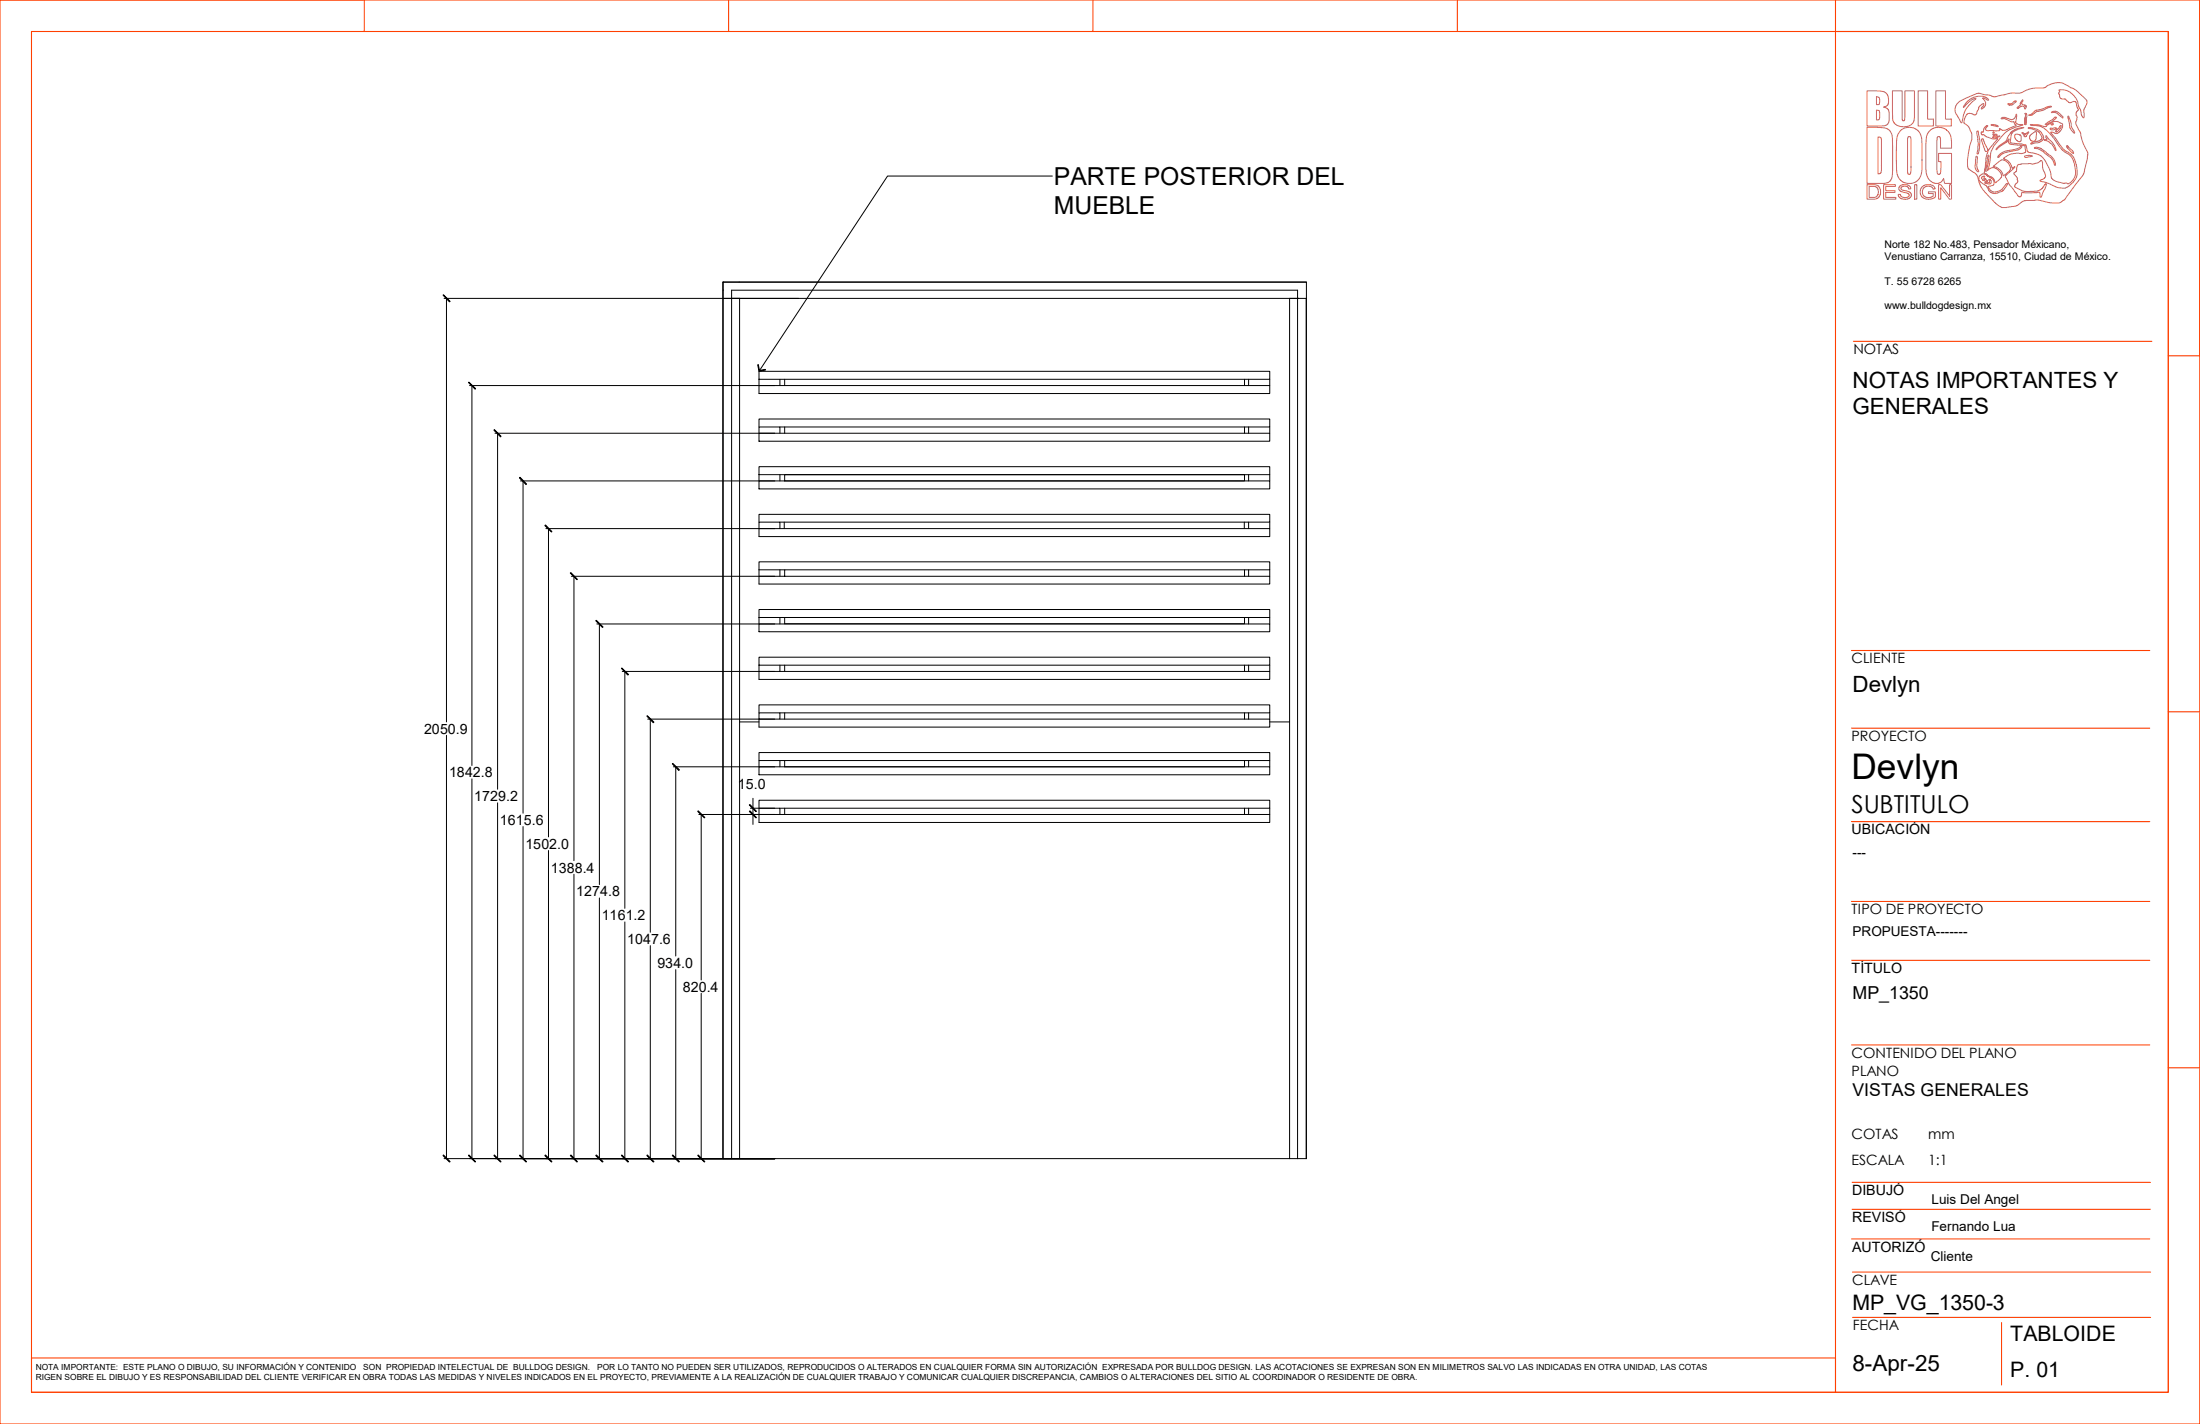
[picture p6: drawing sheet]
<svg xmlns="http://www.w3.org/2000/svg" width="432mm" height="279mm" viewBox="0 0 432 279" stroke-linecap="round" stroke-linejoin="round" font-family="sans-serif">
<g fill="#000" stroke="#000" stroke-width=".2">
<path d="M87 57.8l1.3 1.3-.1 .1-1.2-1.3z" fill-rule="evenodd"/>
<path d="M91.9 75.1l.1-.1 1.3 1.2v.2z" fill-rule="evenodd"/>
<path d="M148.7 71.6l.1-.1 .3 1.2 1.1-.2v.1l-1.2 .3z" fill-rule="evenodd"/>
<path d="M97 84.3l1.3 1.3v.1l-1.4-1.3z" fill-rule="evenodd"/>
<path d="M101.9 93.8l.2-.2 1.2 1.4v.1z" fill-rule="evenodd"/>
<path d="M107.1 103l1.2 1.3-.1 .1-1.3-1.3z" fill-rule="evenodd"/>
<path d="M111.9 112.4h.2l1.2 1.3h-.1z" fill-rule="evenodd"/>
<path d="M116.9 121.8l.2-.1 1.3 1.3-.2 .1z" fill-rule="evenodd"/>
<path d="M122 131.1l1.4 1.2-.2 .2z" fill-rule="evenodd"/>
<path d="M127 140.5v-.1l1.4 1.3-.2 .1z" fill-rule="evenodd"/>
<path d="M132 149.9v-.1l1.3 1.2-.1 .2z" fill-rule="evenodd"/>
<path d="M147.1 157.9h.1l1.3 1.3-.1 .1z" fill-rule="evenodd"/>
<path d="M137 159.1l1.3 1.3v.1l-1.4-1.3z" fill-rule="evenodd"/>
<path d="M147.1 159.2l.1-.1 1.3 1.3-.1 .1z" fill-rule="evenodd"/>
<path d="M87 226.6l1.3 1.3-.1 .1-1.2-1.3z" fill-rule="evenodd"/>
<path d="M92 226.6l1.3 1.3v.1l-1.4-1.3z" fill-rule="evenodd"/>
<path d="M97 226.6l1.3 1.3v.1l-1.4-1.3z" fill-rule="evenodd"/>
<path d="M102.1 226.6l1.2 1.3v.1l-1.4-1.3z" fill-rule="evenodd"/>
<path d="M107.1 226.6l1.2 1.3-.1 .1-1.3-1.3z" fill-rule="evenodd"/>
<path d="M112.1 226.6l1.2 1.3-.1 .1-1.3-1.3z" fill-rule="evenodd"/>
<path d="M117.1 226.6l1.3 1.3-.2 .1-1.3-1.3z" fill-rule="evenodd"/>
<path d="M122 226.6l1.4 1.3-.2 .1-1.2-1.3z" fill-rule="evenodd"/>
<path d="M127 226.6l1.4 1.3-.2 .1-1.2-1.3z" fill-rule="evenodd"/>
<path d="M132 226.6l1.3 1.3-.1 .1-1.2-1.3z" fill-rule="evenodd"/>
<path d="M137 226.6l1.3 1.3v.1l-1.4-1.3z" fill-rule="evenodd"/>
</g>
<g fill="none" stroke="#000" stroke-width=".2">
<path d="M206.5 34.5h-32.3l-25.2 38.4M87.2 58.5h169.2M87.6 58.5v83.1M141.9 55.3v172v-171.9h114.5M141.9 55.3l114.5 .1M141.9 55.3v.1M143.6 58.5v-1.6h111.1v170.4M253.1 58.5v168.8M254.7 58.5h.1M256.4 58.5v168.8M256.4 55.4v171.9M92.2 75.6h59.9"/>
<path d="M92.6 75.6v74.6M149 72.9h100.2v1.5h-100.2zM149 74.4v1.2M153.1 74.4v1.2M154 74.4v1.2M244.3 74.4v1.2M245.1 75.6h-96.1v1.6h100.2v-1.6M245.1 74.4v1.2M249.2 74.4v1.2h-4.1M97.2 85h54.9M97.7 85v69.9M102.2 94.4h49.9"/>
<path d="M102.7 94.4v65.2M149 91.6h100.2v1.5h-100.2zM149 83.8v-1.6h100.2v1.6h-96.1M149 85h100.2v1.6h-100.2zM149 94.4h100.2v1.5h-100.2zM149 85v-1.2h4.1v1.2M149 93.1v1.3M153.1 93.1v1.3M154 93.1h90.3v1.3h-90.3zM154 83.8v1.2M244.3 83.8v1.2M245.1 83.8v1.2"/>
<path d="M245.1 93.1v1.3M249.2 83.8v1.2M249.2 93.1v1.3M107.1 103.7h45M107.7 103.7v60.5M112.1 113.1h40M112.6 113.1v55.8M149 103.7v1.6h100.2v-1.6h-96.1M149 119.6h100.2v1.6h-100.2zM149 111.8v-1.6h100.2v1.6h-4.9M149 102.4h4.1v1.3h-4.1zM149 102.4v-1.5h100.2v1.5h-96.1"/>
<path d="M149 111.8v1.3M149 111.8h5M153.1 111.8v1.3M153.9 102.4v1.3M154 113.1h-5v1.5h100.2v-1.5h-4.9M154 111.8h90.3v1.3h-90.3zM244.2 102.4v1.3M245.1 102.4v1.3M245.1 111.8v1.3M249.2 102.4v1.3M249.2 111.8v1.3M117.1 122.4h35"/>
<path d="M117.6 122.4v51.2M122.1 131.7h30M122.6 131.7v46.5M149 139.9h4.1v1.2h-4.1zM149 139.9v-1.6h100.2v1.6h-96.1M149 122.4h100.2v1.6h-100.2zM149 128.9h100.2v1.6h-100.2zM149 130.5v2.8h100.2v-1.6h-96.1M149 121.2v1.2M153.1 130.5v1.2h-4.1M153.1 121.2v1.2M154 121.2v1.2h90.3v-1.2"/>
<path d="M154 130.5v1.2M154 139.9v1.2M244.3 130.5v1.2M244.3 139.9v1.2M245.1 121.2v1.2M245.1 130.5v1.2M245.1 139.9v1.2M249.2 121.2v1.2M249.2 130.5v1.2M249.2 139.9v1.2M87.6 144.3v83M92.6 152.8v74.5"/>
<path d="M97.7 157.5v69.8M127.1 141.1h25M127.6 141.1v41.8M132.2 150.5h19.9M132.6 150.5v37.1M137.2 159.8h14.9M137.6 159.8v32.5M145.2 141.6h3.8M147.3 158.6h4.8M147.8 156.6v5.2M149 141.1v1.6h100.2v-1.6h-96.1M149 158.6v-1.6h100.2v1.6h-96.1"/>
<path d="M149 150.5h100.2v1.5h-100.2zM149 150.5v-1.3h4.1v1.3M149 149.2v-1.5h100.2v1.5h-96.1M149 158.6h4.1v1.2h-4.1zM149 159.8v1.6h100.2v-1.6M153.1 159.8h92M154 149.2v1.3h90.3v-1.3M154 158.6v1.2M244.3 158.6v1.2M245.1 149.2v1.3M245.1 158.6v1.2M249.2 158.6v1.2h-4.1"/>
<path d="M249.2 149.2v1.3M249.2 141.6h3.9M102.7 162.2v65.1M107.7 166.9v60.4M112.6 171.5v55.8M117.6 176.2v51.1M122.6 180.9v46.4M127.6 185.5v41.8M132.6 190.2v37.1M137.6 194.9v32.4M87.2 227.3h169.2M143.6 227.3v-168.8h1.6v168.8"/>
</g>
<g fill="none" stroke="#c66" stroke-width=".2">
<path d="M366.4 17.8l3 .1 .6 .2 .5 .5 .2 .8-.1 1.1-.3 .3-.6 .2 .7 .3 .4 .5v1.8l-.1 .4-.4 .5-.9 .2h-3zM368.3 19h.1a.55 .55 0 0 1 .5 .8v.4a.32 .32 0 0 1-.4 .3h-.2zM371.4 17.8h1.9v5.5a.3 .3 0 0 0 .3 .4 .3 .3 0 0 0 .2-.5l.1-5.4h1.9l-.1 5.8-.2 .5-.6 .5-1.1 .3-.9-.1-.7-.3-.4-.3-.3-.6zM376.5 17.8h1.8v5.6h1.2v1.3h-3zM379.9 17.8h1.9v5.6h1.2v1.3h-3.1zM384.6 19.9l3.6-1.6 1.5 .3 .9 .1 1 .3 2.9-.7h2l1.3-.6 1.2-.4 2.3-.1 .7-.5a4.1 4.1 0 0 1 2.6-.4l2.9 1.4 2 1.9 .1 .7-.6 1.2v1.6l-.4-.5-.2-1-.4-.7-.2-1-.6-1-1.2-1-.4-.2-1-.1a.23 .23 0 0 0-.4 0 .23 .23 0 0 0 .1 .3l-.2 .5 .3 .9 .9 .1 .8 .8 .9-.3 .4 .1 .4 1.2a.46 .46 0 0 1-.2 .7l-.1 .7 .2 .5-.3 1.2 1 1.9a6 6 0 0 0 .8 2.5l.5 1.2 .1 .5-.9 3.8-3.6 4.9-.9 .7h-.5a10.1 10.1 0 0 1-3.7-.5l-2.8 .1-1.9 1.1-1.7 .2h-1l-1-.7-2.2-2.3-.9-1.3-.8-2.2-1.7-1.2v-1.6l.4-2.7 .4-1.3v-1.2l-.6-1.3-.9-.7v-.7l.4-.9 .4-.3h.6l.6 .3 .3-.1 .7-1.6 .6-.5a.21 .21 0 0 1 .3 0 .21 .21 0 0 1-.1 .3l-.4 .7 .6-.4 .2-.5v-.4l-.6-.9h.3l.7 .5 .2-.1v-.2l-1-.5h-1.1l-.9 .2-.9 .6-.6 .6-.4 .8 1.5-1.5 .9-.3-.8 .8a5 5 0 0 0-1.6 2.5l-.3 1.4-.2 .1-1-1.8-.2-.6 .1-.9zM397 19.6v.3l-.2 .4 .2 .2 .5 .2 .2 .2-.1 .2a.19 .19 0 0 1-.2 .2 .19 .19 0 0 1-.1-.3l-.6-.2-.5 .4a.15 .15 0 0 1-.2 .1 .15 .15 0 0 1-.1-.2 .15 .15 0 0 1 .2-.1l.4-.4v-.4zM366.4 25l3.7 .1 .6 .3 .6 .8 .1 .9 .1 1.8-.1 5.3-.2 1.1-.7 .6-.6 .1h-3.5zM366.4 36.2h1.7l.8 .5 .2 .5v.7l-.2 .7-.3 .3-.6 .2h-1.6zM366.9 36.6h1.1l.5 .3 .2 .9-.1 .5-.3 .3-.3 .1h-1.1zM368.3 21.6h.1a.41 .41 0 0 1 .5 .5v1.2l-.3 .2h-.3zM368.6 26.9l.5 .1 .2 .3v6.2l-.1 .4-.4 .2h-.2z"/>
<path d="M369.7 36.2h2.3v.4h-1.9v.8h1.8v.4h-1.8v.9h2v.4h-2.4zM372.9 36.5l.5-.3h.8l.7 .5 .1 .3-.4 .1-.1-.4-.5-.2-.6 .1-.3 .3 .1 .3 1.4 .4 .5 .3v.6l-.3 .4-1 .2-.6-.1-.5-.3-.1-.6h.4l.2 .5 .6 .2 .6-.1 .3-.3v-.3l-.2-.2-1.3-.3-.4-.3-.1-.5zM373 25.7l.5-.5 .6-.1h1.4l.5 .2 .6 .5 .5 1.2v7l-.2 .7-.4 .6-1.1 .6-1.1 .1-.9-.3-.5-.5-.6-1.1-.1-6.4 .2-1.1zM374.5 26.8a.37 .37 0 0 1 .5 .1 .37 .37 0 0 1 .1 .4l-.1 6.7a.3 .3 0 0 1-.4 .2 .3 .3 0 0 1-.2-.4v-6.5zM375.8 36.2h.4v2.9h-.4zM377.1 36.7l1-.5h.8l.5 .2 .4 .6-.4 .1-.2-.4-.5-.2h-.5l-.5 .2-.3 .6-.1 .6 .5 .7 .8 .2 .8-.3v-.5h-.9v-.4h1.4v1.1l-.5 .2-.8 .2-1.2-.3-.5-.8v-.7zM379 25.4l.6-.3 1-.1 .9 .1 .7 .5 .7 1 .1 2.5h-2.1l-.1-1.9a.34 .34 0 0 0-.3-.4 .34 .34 0 0 0-.3 .5v6.6a.37 .37 0 0 0 .5 .3 .37 .37 0 0 0 .2-.5l.1-2h-.5v-1.6h2.5v5.9h-1.3l-.2-1-.6 .8-.5 .2-.8-.1-.8-.5-.5-.7-.3-1.6v-5.7l.2-1zM380.5 36.2h.4l1.8 2.3v-2.3h.3v2.9h-.4l-1.7-2.3v2.3h-.4zM387.8 30.8a.18 .18 0 0 1 .3-.1 .18 .18 0 0 1 0 .3l-.1 1.6 .3 .8a.18 .18 0 0 1 0 .3 .18 .18 0 0 1-.3-.1l-.4-.7zM388 25.7h.3l.1 .8a6.3 6.3 0 0 1 0 3.3l-.1 .2a.16 .16 0 0 1-.1 .2 .16 .16 0 0 1-.2-.2l.3-1.6zM388.5 34.6l.5-.4 .5-.1 1.4 .8 .4 .6 .1 .6-.2 .3-.7 .1a.22 .22 0 0 0-.3 .2 .22 .22 0 0 0 .2 .3l.7 .6h.8l1-.3 .8-1.1a.17 .17 0 0 1 .2-.2 .17 .17 0 0 1 .1 .3l-1 1.2-1.3 .5-.6-.1-.7-.5-.6-1-1.2-.8-.2-.3zM389 34.7l.4-.2 .2 .2a.33 .33 0 0 0-.1 .5l.2-.1 .2 .3a.17 .17 0 0 1 .2 .2 .17 .17 0 0 1-.2 .1 .17 .17 0 0 1-.2-.1l-.6-.3-.2-.3z"/>
<path d="M389 27.2l.3 .1 .3 .9 .6 1.1-.1 .2a.29 .29 0 0 1-.2 .2 .29 .29 0 0 1-.3-.2l-.7-2zM389.6 24.9l.4-.3 .1 .1-.4 .6v.2l.4 .2h2.3l.1-.5 .4 .3 .6 .1 2.2-1-.3-.3a.34 .34 0 0 0-.1-.4 .34 .34 0 0 0-.5 0l-1.1-.6h-.6a.18 .18 0 0 1-.2 .1 .18 .18 0 0 1-.1-.2 .18 .18 0 0 1 .2-.1l.6-.1 1.3 .5 .5-.2 .4-.9v.5l-.2 1 .1 .3 .6 .3 .7-.1v.2l-2 .6-1 .5-.8 .7-1.9 2.2-.6 1.3-.4 3.2a.19 .19 0 0 1-.3 .2 .2 .2 0 0 1 0-.4l.3-1.4 .1-1.1-.2 .1-.1 .6-.4 2.5 1.1-.7h.6l.9 .5 .6 .9-.1 .5-1 1-.2 .1-.3-.8-.3-.3-.7-.3-.6-.5h-.3l.3-1.4 .1-1.5 .4-1.5 1.9-2.4-1 .1-1-.4-.8-.5a.31 .31 0 0 1-.4-.1 .31 .31 0 0 1 .1-.4 .2 .2 0 0 0 .3 0 .2 .2 0 0 0 0-.3zM389.6 35.8l.7 .1a.38 .38 0 0 0 .1-.7h.2l.2 .3-.1 .5-.5 .1-.6-.1zM390.2 29.6h.1M390.8 24.5h.7l.5 .1 .2 .2zM391.2 26.3l.4 .1a.21 .21 0 0 1 .3-.1 .21 .21 0 0 1 0 .4 .21 .21 0 0 1-.3-.1h-.3zM391.2 26.8l1.3-.1-.1 .1-.8 .3h-.4zM391.3 32.6l1.4-1.1 .5-.1 .9 .5 .4 .7 .1 .6-.3 .5-1.2 .8-.3-.9-.8-.7-.8-.2zM392.6 30.2l.7-.4 2.4-.5 1.1-.6-.3 .5-.4 .2-2.7 .6-1.1 .8a.15 .15 0 0 1-.1 .1 .15 .15 0 0 1-.2-.2 .15 .15 0 0 1 .2-.1zM394.1 20.4h.7l.5-.5a.2 .2 0 0 1 .2-.1 .2 .2 0 0 1 .2 .2l-.8 .6h-.6zM394.7 25.9l1-.6 1.5-.3-1.5 .5-.8 .6-.2 .4-.1 1.5 3 .4 .5 1.4 1.9 .5 .6 .3 .7 .7 1 1.8 .3 1.7 .2 .3 1.1 .6 1.1 .3 .7-.1a.73 .73 0 0 0 .9-.3l.5-.7 .3-.7-.2-2-.5-1.3-.6-.6-1.5-1-1.4-2.1-1.8-1.8-.9-.6-1.9-.2-.1-.1h1.5l1.5 .3 1.5-.9 .8-.1 .4 .2a.73 .73 0 0 1 .6 .5 .73 .73 0 0 1-.2 .8l-.3 .6-.4 .3h-.4l-.7-.3-.3 .1 2.5 3.3 1.6 1.1 .6 1a5.9 5.9 0 0 1 .4 3.3l-.7 1.1-.8 .7-.7 .4-1.5-.1-2.2-.9-1.2-.3-.1-.2 .7-.3 .4-.5-.1-.5-.4-.9-.1-1.4a.24 .24 0 0 0-.2-.2 .24 .24 0 0 0-.3 0l-.4 .4-1 .2-.8-.1-1.8 .2a.8 .8 0 0 0-.6 1l-.1 .4-.4 .2 .1 .3 .5 .7v.4l.2 .2-.6 .7a.31 .31 0 0 0-.1 .3 .31 .31 0 0 0 .2 .3l1.3 .7h.4h2.5l1-.5 .6-.9h.3l-1.1 2.6-.2-.1-.1-.9-3.1 .1a.36 .36 0 0 0-.4 .1 .36 .36 0 0 0-.1 .4v.2a.35 .35 0 0 1-.6-.1l-1.7-2.2-.8-1.5 1.9-2-.6 .3-.1-.5-.5-.8-1.1-.6 1.4-.9 1.1-.1h1.1l.7-.2 .1-.1-.1-1.2-3-.3-.2-.3v-.7l-.4 .6-2.1 1.5 .5-.8 1.5-1 .4-.9zM395.5 26.5l.6-.2 .5 .3 .1 1-.1 .2h-.4l-.4-.2-.4-.6z"/>
<path d="M396.8 26l.8 .3 .5-.4-.3 .5a.34 .34 0 0 1-.3 .4 .34 .34 0 0 1-.3-.4zM397.3 26.7l.1 .1zM397.3 26.2h.1M397.4 20.7h.1M397.4 26.8h.1M397.4 21.3h.1M397.4 23.6l.1 .4zM397.4 26.3h.1M397.4 30.6l.7-.1 .8 .1-.9 .2a.32 .32 0 0 1-.4 .1 .32 .32 0 0 1-.2-.3zM397.5 26.3h.1M397.5 24.3v.1zM397.5 23.2l-.1 .4z"/>
<path d="M397.5 24.4h.1M397.5 21.3h.1M397.5 26.8h.1M397.5 23.1h.1M397.5 20.7l.1 .1zM397.5 22.2l.3 .2-.2 2.1-.1-.1-.1-.5zM397.6 26.8h.1M397.6 20.8l.1 .1zM397.6 26.2h.1M398.1 25.1h.7l1.3 .4 .6 .5 .4 .8v.5l-.6 .6-1.6 .3a.16 .16 0 0 1-.2 .1 .16 .16 0 0 1-.1-.2 .16 .16 0 0 1 .1-.1l1.6-.4 .4-.3 .1-.4-.7-1.1zM398.2 22.5l.5-.1 .9-.8 1.2-.2 1.3-.5h.5l-1.8 .8-1 .2-.9 .7h-.7zM398.4 26.6l.9-.7a.26 .26 0 0 1 .3 0 .26 .26 0 0 1 .1 .3l-.1 1-.3 .5h-.5l-.3-.3-.1-.2z"/>
<path d="M399.3 29l.4-.1 .7 .1 2.1 1.6 .7 .8 .2 .9h-.2l-.3-.9-.5-.6-1.5-1.1-.8-.5-.7-.1zM401.4 24.4l1.4-.9 .3-.3a.24 .24 0 0 1 .3-.2 .24 .24 0 0 1 .2 .2l-.7 .6-1.1 .6zM401.5 26.6l1.7 1.8 .3 1.1-.9-1.3-.6-.5-.8-.2 .6-.2-.3-.4zM402.4 25.1h.9a.18 .18 0 0 1 .3 0 .18 .18 0 0 1-.2 .3l-.8 .1-.2-.2zM402.6 24.4l.1-.1a.15 .15 0 0 1 .1-.1 .15 .15 0 0 1 .2 .2 .15 .15 0 0 1-.2 .1zM402.6 22l.3-.2h.7l.9 .6 .4 .7-.1 .1-1.3-1.1zM404.3 24.8l.2-.2v.5l-.8 .8a.2 .2 0 0 1-.2-.2 .2 .2 0 0 1 .2-.2l.4-.4zM405.6 28.6h.2l1.1 1.1 .1 .4-1.3-1.1zM405.9 22.8l.5 1.1 .1 .9 .6 1 .1 .3-1-1.1z"/>
<circle cx="391.3" cy="26" r=".13"/>
</g>
<g fill="none" stroke="#ff3f00" stroke-width=".21">
<path d="M0 0h431.8v279.4h-431.8zM0 0h71.5v6.2M6.2 6.2h419.4v267h-419.4zM143 0v6.2M214.5 0v6.2M286 0v6.2M360.3 6.2h65.3v267h-65.3zM360.3 0v6.2M431.8 0v69.8h-6.2M363.8 67h58.6M363.4 127.6h58.5M425.6 139.7h6.2"/>
<path d="M363.4 142.9h58.5M363.4 161.2h58.5M363.4 176.9h58.5M363.4 188.4h58.5M363.4 205h58.5M425.6 209.5h6.2M363.5 232h58.6M363.5 237.3h58.6M363.4 243.1h58.5M363.6 258.5h58.5M363.6 249.6h58.5M392.9 259.5v12.2"/>
<path d="M6.2 266.4h354.1v6.8h-354.1z"/>
</g>
<text font-size="6.9" x="363.4" y="152.8">Devlyn</text>
<g font-size="4.9">
<text x="206.8" y="36.4">PARTE POSTERIOR DEL</text>
<text x="206.8" y="42">MUEBLE</text>
<text x="363.4" y="159.6">SUBTITULO</text>
</g>
<g font-size="4.4">
<text x="363.6" y="76.2">NOTAS IMPORTANTES Y</text>
<text x="363.6" y="81.3">GENERALES</text>
<text x="363.6" y="135.8">Devlyn</text>
<text x="363.6" y="269.1">8-Apr-25</text>
</g>
<g font-size="4.2">
<text x="363.6" y="257">MP_VG_1350-3</text>
<text x="394.5" y="263.2">TABLOIDE</text>
<text x="394.5" y="270.1">P. 01</text>
</g>
<g font-size="3.5">
<text x="363.6" y="195.9">MP_1350</text>
<text x="363.6" y="215">VISTAS GENERALES</text>
</g>
<g font-size="2.8">
<text x="363.8" y="69.5">NOTAS</text>
<text x="363.4" y="130.1">CLIENTE</text>
<text x="83.2" y="143.9">2050.9</text>
<text x="363.4" y="145.4">PROYECTO</text>
<text x="88.1" y="152.5">1842.8</text>
<text x="144.8" y="154.7">15.0</text>
<text x="93.1" y="157.2">1729.2</text>
<text x="98.1" y="161.8">1615.6</text>
<text x="103.1" y="166.5">1502.0</text>
<text x="363.4" y="163.7">UBICACIÓN</text>
<text x="108.1" y="171.2">1388.4</text>
<text x="113.1" y="175.9">1274.8</text>
<text x="363.4" y="179.4">TIPO DE PROYECTO</text>
<text x="118.1" y="180.6">1161.2</text>
<text x="123.1" y="185.2">1047.6</text>
<text x="129" y="189.9">934.0</text>
<text x="363.4" y="190.9">TÍTULO</text>
<text x="134" y="194.6">820.4</text>
<text x="363.4" y="207.5">CONTENIDO DEL PLANO</text>
<text x="363.4" y="211">PLANO</text>
<text x="363.4" y="223.5">COTAS</text>
<text x="378.4" y="223.5">mm</text>
<text x="363.4" y="228.5">ESCALA</text>
<text x="378.4" y="228.5">1:1</text>
<text x="363.5" y="239.8">REVISÓ</text>
<text x="363.5" y="234.5">DIBUJÓ</text>
<text x="363.5" y="245.6">AUTORIZÓ</text>
<text x="363.5" y="252.1">CLAVE</text>
<text x="363.7" y="261">FECHA</text>
</g>
<g font-size="2.7">
<text x="363.6" y="168.1">---</text>
<text x="363.6" y="183.7">PROPUESTA-------</text>
<text x="379.1" y="236.3">Luis Del Angel</text>
<text x="379.1" y="241.6">Fernando Lua</text>
<text x="379" y="247.4">Cliente</text>
</g>
<g font-size="2.1">
<text x="369.9" y="48.7">Norte 182 No.483, Pensador Méxicano,</text>
<text x="369.9" y="51.1">Venustiano Carranza, 15510, Ciudad de México.</text>
<text x="369.9" y="55.9">T. 55 6728 6265</text>
<text x="369.9" y="60.7">www.bulldogdesign.mx</text>
</g>
<g font-size="1.6">
<text x="7" y="268.9">NOTA IMPORTANTE: ESTE PLANO O DIBUJO, SU INFORMACIÓN Y CONTENIDO</text>
<text x="71.3" y="268.9">SON PROPIEDAD INTELECTUAL DE BULLDOG DESIGN.</text>
<text x="117.2" y="268.9">POR LO TANTO NO PUEDEN SER UTILIZADOS, REPRODUCIDOS O ALTERADOS EN CUALQUIER FORMA SIN AUTORIZACIÓN EXPRESADA POR BULLDOG DESIGN. LAS ACOTACIONES SE EXPRESAN SON EN MILIMETROS SALVO LAS INDICADAS EN OTRA UNIDAD, LAS COTAS</text>
<text x="7" y="270.8">RIGEN SOBRE EL DIBUJO Y ES RESPONSABILIDAD DEL CLIENTE VERIFICAR EN OBRA TODAS LAS MEDIDAS Y NIVELES INDICADOS EN EL PROYECTO, PREVIAMENTE A LA REALIZACIÓN DE CUALQUIER TRABAJO Y COMUNICAR CUALQUIER DISCREPANCIA, CAMBIOS O ALTERACIONES DEL SITIO AL COORDINADOR O RESIDENTE DE OBRA.</text>
</g>
</svg>
